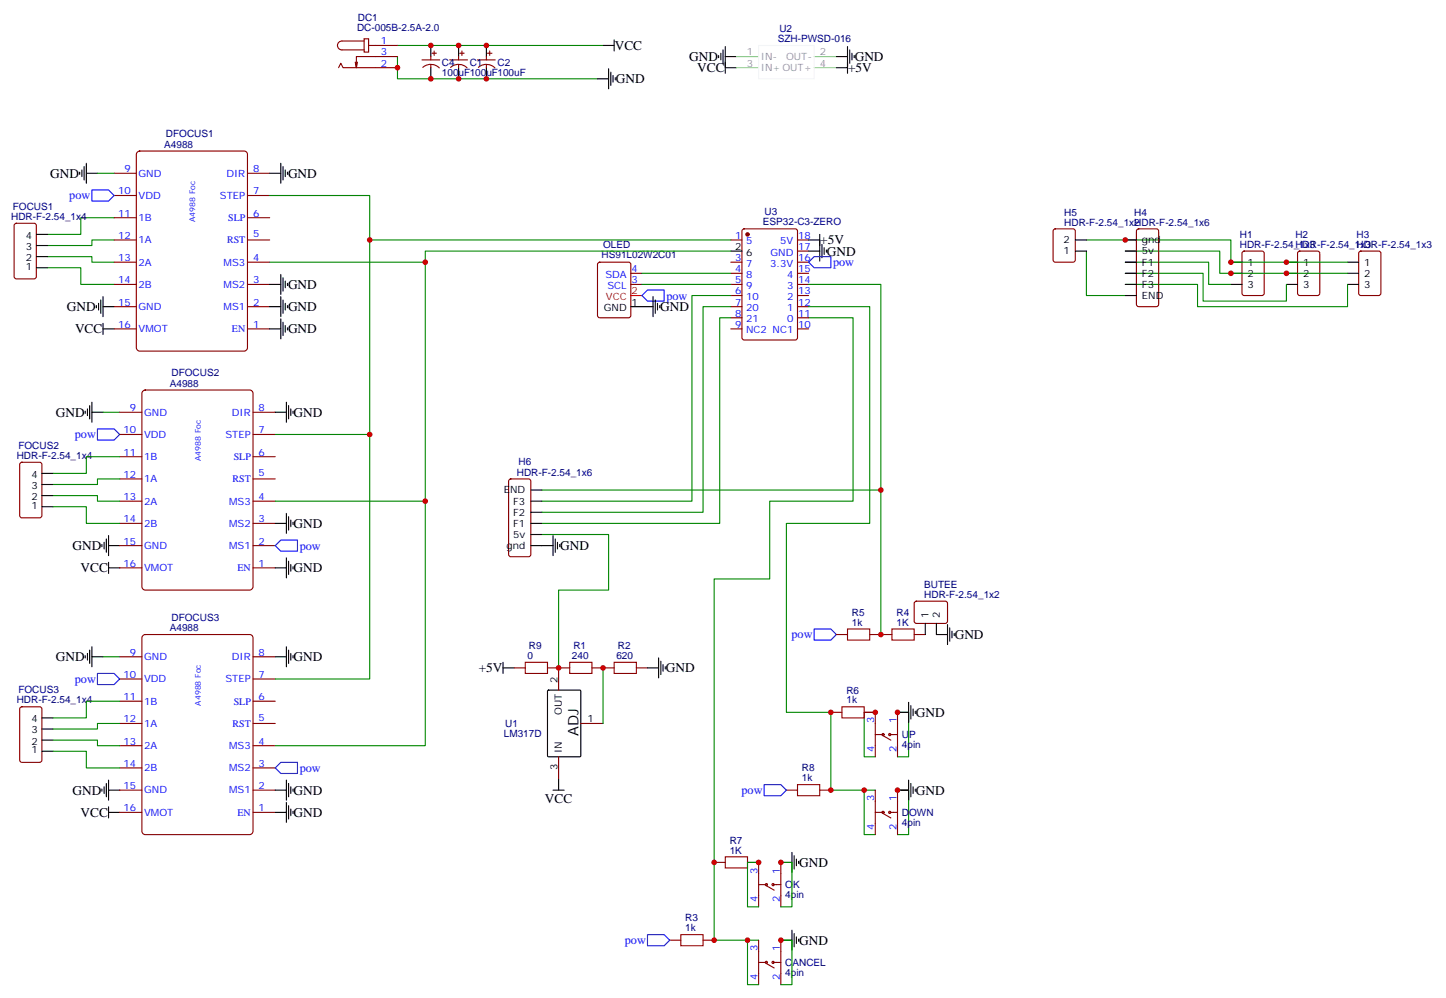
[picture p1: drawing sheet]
<svg xmlns="http://www.w3.org/2000/svg" width="459mm" height="317mm" viewBox="0 0 459 317" stroke-linecap="round" stroke-linejoin="round" font-family="sans-serif">
<g fill="none" stroke="#008700" stroke-width=".35">
<path d="M126.2 18v7h63.5M126.2 14.4h65.3M30.9 55h5.3M36.2 69.1h-10.6v5.3h-10.5M36.2 76.2h-7v1.7h-14.1M85.6 62.1h31.8v153.4h-30M117.4 76.2h114.6M232 79.7h-97v3.5M344.9 76.2h45.9v7h37M344.9 79.7v14.1h12.4M357.3 79.7h29.9v7h40.6M15.1 85h10.5v5.3h10.6"/>
<path d="M15.1 81.5h14.1v1.7h7M85.6 83.2h49.4v153.5h-47.6M203.8 86.7h28.2M203.8 90.3h28.2M232 97.3h-8.8v65.3h-51.2M232 93.8h-12.3v65.3h-47.7M256.7 90.3h22.9v111.1M256.7 97.3h19.4v68.8h-26.4v60h14.1v24.7h10.6M357.3 83.2h26.4v7.1h7.1M357.3 86.7h24.7v8.9h26.4v-5.3M357.3 90.3h22.9v7h47.6v-7M232 100.9h-3.5v65.2h-56.5"/>
<path d="M256.7 100.9h14.1v58.2h-26.4v24.7h-17.7v114.6h14.1M32.7 130.8h5.3M87.4 137.9h30M16.8 157.3h14.1v1.8h7.1M38 152h-7.1v1.8h-14.1M38 145h-10.6v5.2h-10.6M87.4 159.1h47.6M172 155.5h107.6M16.8 160.8h10.6v5.3h10.6M172 169.7h21.2v17.6h-15.9v24.7M32.7 208.5h5.3M191.5 212v17.6"/>
<path d="M16.8 234.9h14.1v1.8h7.1M16.8 238.4h10.6v5.3h10.6M38 229.6h-7.1v1.8h-14.1M38 222.6h-10.6v5.3h-10.6M277.9 226.1h-3.5v14.1h3.5M284.9 226.1h3.6v14.1h-3.6M277.9 250.8h-3.5v14.1h3.5M284.9 250.8h3.6v14.1h-3.6M240.8 273.7h-3.5v14.1h3.5M247.9 273.7h3.5v14.1h-3.5M237.3 298.4v14.1h3.5M247.9 298.4h3.5v14.1h-3.5"/>
</g>
<g fill="none" stroke="#870000" stroke-width=".35">
<path d="M113.5 19.7l-.4 1.8M115.6 12.3h1.4v4.2h-1.4zM115.6 13h-7.1a1.41 1.41 0 0 0-1.4 1.4 1.41 1.41 0 0 0 1.4 1.4h7.1M117 14.4h9.2M126.2 18h-13.1v3.5l-.3-1.8M133.9 19h5.7M136.8 18v1M137.1 16.9h1.4M137.8 16.2v1.4M142.8 19h5.6M145.6 18v1M145.9 16.9h1.5"/>
<path d="M146.6 16.2v1.4M151.6 19h5.6M154.4 18v1M154.8 16.9h1.4M155.5 16.2v1.4M107.5 21.5l.7-1.4 .7 1.4h17.3M134.2 21.4a3.8 3.8 0 0 1 5.3 .2M136.8 20.4v1.1M143.1 21.4a3.8 3.8 0 0 1 5.2 .2M145.6 20.4v1.1M151.9 21.4a3.8 3.8 0 0 1 5.2 .2M154.4 20.4v1.1"/>
<path d="M36.2 55h7.1M43.5 48.4l.8-.5h33.2l.9 .5 .2 .6v61.4l-.5 .8-.6 .2h-33.2l-.8-.4-.2-.6v-61.4zM78.6 55h7M4.7 71.1l.5-.2h5.6l.7 .4v16.5l-.4 .7h-5.9l-.7-.5v-16.4zM36.2 76.2h7.1M36.2 69.1h7.1M36.2 62.1h7.1M78.6 76.2h7M78.6 69.1h7M78.6 62.1h7M232 76.2h3.5M235.8 72.8l.5-.2h16.2l.6 .5 .1 34.1-.5 .7h-16.4l-.7-.4-.1-34.2z"/>
<path d="M253.2 76.2h3.5M253.2 79.7h3.5M334.6 72.8l.4-.2h5.7l.6 .5 .1 9.4-.5 .7h-5.9l-.6-.4-.1-9.5zM361 72.8l.5-.2h5.6l.7 .5v23.5l-.4 .7h-5.9l-.7-.4v-23.6zM394.5 79.9l.5-.2h5.6l.7 .4 .1 13-.5 .6-5.9 .1-.6-.5-.1-12.9zM412.2 79.9l.4-.2h5.7l.6 .4 .1 13-.5 .6-5.9 .1-.6-.5-.1-12.9zM431.6 79.9l.4-.2h5.7l.6 .4 .1 13-.5 .6-5.9 .1-.6-.5-.1-12.9zM36.2 97.3h7.1M36.2 90.3h7.1M36.2 83.2h7.1M78.6 97.3h7M78.6 90.3h7"/>
<path d="M78.6 83.2h7M189.9 83.4l.5-.2h9.2l.6 .5 .1 16.5-.5 .6-9.4 .1-.7-.5v-16.5zM200.3 90.3h3.5M200.3 86.7h3.5M232 97.3h3.5M232 90.3h3.5M232 83.2h3.5M232 86.7h3.5M232 93.8h3.5M253.2 97.3h3.5M253.2 90.3h3.5M253.2 83.2h3.5"/>
<path d="M253.2 86.7h3.5M253.2 93.8h3.5M36.2 104.4h7.1M78.6 104.4h7M232 104.4h3.5M232 100.9h3.5M253.2 104.4h3.5M253.2 100.9h3.5M38 137.9h7M38 130.8h7M45.3 124.2l.8-.4h33.2l.8 .4 .2 .6v61.4l-.5 .9-.5 .2h-33.2l-.8-.5-.3-.6v-61.4zM80.3 137.9h7.1"/>
<path d="M80.3 130.8h7.1M6.5 146.9l.4-.2h5.7l.6 .5 .1 16.5-.5 .6-5.9 .1-.6-.5-.1-16.5zM38 159.1h7M38 152h7M38 145h7M80.3 159.1h7.1M80.3 152h7.1M80.3 145h7.1M161.7 152.2l.5-.2h5.6l.7 .4v23.6l-.4 .7h-5.9l-.7-.5v-23.5zM38 173.2h7M38 166.1h7M80.3 173.2h7.1"/>
<path d="M80.3 166.1h7.1M38 180.2h7M80.3 180.2h7.1M290.5 191l.4-.2 9.5 .1 .4 .6-.1 5.9-.6 .5-9.4-.1-.5-.6v-5.7zM38 215.5h7M38 208.5h7M45.3 201.8l.8-.4h33.2l.8 .4 .2 .7v61.3l-.5 .9-.5 .2h-33.2l-.8-.5-.3-.6v-61.3zM80.3 215.5h7.1M80.3 208.5h7.1M163.2 212h3.6M173.8 212h7.1M177.3 212v7"/>
<path d="M187.9 212h7.1M202 212h3.6M265.5 201.4h3.6M276.1 201.4h7.1M290.2 201.4h3.6M6.5 224.5l.4-.2h5.7l.6 .5 .1 16.5-.5 .6-5.9 .1-.6-.5-.1-16.5zM38 236.7h7M38 229.6h7M38 222.6h7M80.3 236.7h7.1M80.3 229.6h7.1M80.3 222.6h7.1"/>
<path d="M184.4 229.6h7.1M263.8 226.1h3.5M274.4 226.1h3.5v14.1M277.9 233.2h2.5M280.4 233.5l2.4 1.4M282.5 233.2h2.4M284.9 226.1v14.1M38 257.8h7M38 250.8h7M38 243.7h7M80.3 257.8h7.1M80.3 250.8h7.1"/>
<path d="M80.3 243.7h7.1M177.3 240.2v7.1M249.7 250.8h3.5M260.2 250.8h3.6M277.9 257.8h2.5M277.9 250.8v14.1M280.4 258.2l2.4 1.4M282.5 257.8h2.4M284.9 250.8v14.1M226.7 273.7h3.6M237.3 273.7h3.5v14.1M247.9 273.7v14.1"/>
<path d="M212.6 298.4h3.5M223.2 298.4h3.5M240.8 298.4v14.1M240.8 280.8h2.5M243.3 281.1l2.5 1.4M245.4 280.8h2.5M247.9 298.4v14.1M240.8 305.5h2.5M243.3 305.8l2.5 1.4M245.4 305.5h2.5"/>
<circle cx="280.4" cy="233.2" r=".35"/>
<circle cx="282.5" cy="233.2" r=".35"/>
<circle cx="280.4" cy="257.8" r=".35"/>
<circle cx="282.5" cy="257.8" r=".35"/>
<circle cx="243.3" cy="280.8" r=".35"/>
<circle cx="245.4" cy="280.8" r=".35"/>
<circle cx="243.3" cy="305.5" r=".35"/>
<circle cx="245.4" cy="305.5" r=".35"/>
</g>
<g fill="none" stroke="#000" stroke-width=".35">
<path d="M136.8 14.4v3.6M145.6 14.4v3.6M154.4 14.4v3.6M191.5 14.4h3.5M195 12.7v3.5M228.1 17.6v.7M228.8 16.9v2.1M229.6 15.8v4.3M230.3 18h3.5M230.3 14.8v8.4M265.5 18h3.6M269.1 14.8v8.4"/>
<path d="M269.8 15.8v4.3M270.5 16.9v2.1M271.2 17.6v.7M136.8 21.5v3.5M145.6 21.5v3.5M154.4 21.5v3.5M189.7 25h3.5M193.2 21.8v6.4M193.9 22.9v4.2M194.6 24v2.1M195.3 24.7v.7M230.3 21.5h3.5"/>
<path d="M265.5 21.5h3.6M25.3 54.6v.8M26 53.9v2.2M26.7 52.9v4.2M27.4 55h3.5M27.4 51.8v6.4M85.6 55h3.5M89.1 51.8v6.4M89.9 52.9v4.2M90.6 53.9v2.2M91.3 54.6v.8M11.5 77.9h3.6"/>
<path d="M11.5 74.4h3.6M232 79.7h3.5M256.7 79.7h3.5M256.7 76.2h3.5M260.2 74.4v8.5M260.9 77.6v4.2M261.7 78.6v2.2M262.4 79.3v.7M341.4 79.7h3.5M341.4 76.2h3.5M357.3 79.7h3.5M357.3 76.2h3.5"/>
<path d="M11.5 85h3.6M11.5 81.5h3.6M30.6 97v.7M31.3 96.3v2.1M32 95.2v4.2M32.7 97.3h3.5M32.7 94.2v6.3M85.6 97.3h3.5M85.6 90.3h3.5M89.1 87.1v6.4M89.1 94.2v6.3M89.9 88.2v4.2"/>
<path d="M89.9 95.2v4.2M90.6 89.2v2.1M90.6 96.3v2.1M91.3 89.9v.7M91.3 97v.7M200.3 97.3h7M207.3 94.2v6.3M208 95.2v4.2M208.7 96.3v2.1M209.4 97v.7M357.3 90.3h3.5M357.3 83.2h3.5"/>
<path d="M357.3 86.7h3.5M357.3 93.8h3.5M390.8 90.3h3.5M390.8 83.2h3.5M390.8 86.7h3.5M408.4 90.3h3.5M408.4 83.2h3.5M408.4 86.7h3.5M427.8 90.3h3.5M427.8 83.2h3.5M427.8 86.7h3.5M32.7 102.6v3.6"/>
<path d="M32.7 104.4h3.5M85.6 104.4h3.5M89.1 101.2v6.4M89.9 102.3v4.2M90.6 103.3v2.1M91.3 104v.7M27.1 130.5v.7M27.8 129.8v2.1M28.5 128.7v4.3M29.2 130.8h3.5M29.2 127.7v6.3M87.4 130.8h3.5"/>
<path d="M90.9 127.7v6.3M91.6 128.7v4.3M92.3 129.8v2.1M93 130.5v.7M13.3 157.3h3.5M13.3 153.8h3.5M13.3 150.2h3.5M168.5 159.1h3.5M168.5 155.5h3.5M13.3 160.8h3.5M32.3 172.8v.7M33.1 172.1v2.1"/>
<path d="M33.8 171.1v4.2M34.5 170v6.4M34.5 178.5v3.5M34.5 173.2h3.5M87.4 166.1h3.5M90.9 162.9v6.4M90.9 177.1v6.3M91.6 164v4.2M91.6 178.1v4.3M92.3 165.1v2.1M92.3 179.2v2.1M93 165.8v.7"/>
<path d="M93 179.9v.7M168.5 173.2h7.1M168.5 166.1h3.5M168.5 169.7h3.5M168.5 162.6h3.5M175.6 170v6.4M176.3 171.1v4.2M177 172.1v2.1M177.7 172.8v.7M34.5 180.2h3.5M87.4 180.2h3.5M293.8 197.9v3.5"/>
<path d="M297.3 197.9v3.5h3.5M300.8 198.2v6.4M301.5 199.3v4.2M27.1 208.1v.7M27.8 207.4v2.1M28.5 206.3v4.3M29.2 205.3v6.3M29.2 208.5h3.5M87.4 208.5h3.5M90.9 205.3v6.3M91.6 206.3v4.3M92.3 207.4v2.1"/>
<path d="M93 208.1v.7M159.7 212h3.5M159.7 210.2v3.5M173.9 219.2l.3-.2h9.8l.3 .2 .1 20.7-.2 .3h-10l-.3-.2zM205.6 212h3.5M209.1 208.8v6.4M209.8 209.9v4.2M210.5 210.9v2.1M211.2 211.6v.7M302.2 200.3v2.2M302.9 201v.8M13.3 238.4h3.5"/>
<path d="M13.3 234.9h3.5M13.3 231.4h3.5M13.3 227.9h3.5M284.9 226.1h3.6M288.5 222.9v6.4M289.2 224v4.2M289.9 225v2.2M290.6 225.7v.7M32.3 250.4v.7M33.1 249.7v2.1M33.8 248.7v4.2M34.5 247.6v6.4"/>
<path d="M34.5 256.1v3.5M34.5 257.8h3.5M34.5 250.8h3.5M87.4 257.8h3.5M87.4 250.8h3.5M90.9 247.6v6.4M90.9 254.7v6.3M91.6 248.7v4.2M91.6 255.7v4.3M92.3 249.7v2.1M92.3 256.8v2.1M93 250.4v.7"/>
<path d="M93 257.5v.7M175.6 250.8h3.5M177.3 247.3v3.5M284.9 250.8h3.6M288.5 247.6v6.4M289.2 248.7v4.2M289.9 249.7v2.1M290.6 250.4v.7M247.9 273.7h3.5M251.4 270.5v6.4M252.1 271.6v4.2M252.8 272.7v2.1"/>
<path d="M253.5 273.4v.7M247.9 298.4h3.5M251.4 295.2v6.4M252.1 296.3v4.2M252.8 297.4v2.1M253.5 298.1v.7"/>
</g>
<path d="M29.2 60.3h5.3l1.7 1.8-1.7 1.7h-5.3zM203.8 93.8l1.8-1.8h5.3v3.6h-5.3zM256.7 83.2l1.8-1.7h5.3v3.5h-5.3zM30.9 136.1h5.3l1.8 1.8-1.8 1.8h-5.3zM87.4 173.2l1.7-1.8h5.3v3.5h-5.3zM258.5 199.6h5.3l1.7 1.8-1.7 1.8h-5.3zM30.9 213.7h5.3l1.8 1.8-1.8 1.8h-5.3zM89.1 242h5.3v3.5h-5.3l-1.7-1.8zM242.6 249h5.3l1.8 1.8-1.8 1.8h-5.3zM205.6 296.7h5.3l1.7 1.7-1.7 1.8h-5.3z" fill="none" stroke="#00f" stroke-width=".35"/>
<path d="M233.8 18h7M258.5 18h7M233.8 21.5h7M258.5 21.5h7" fill="none" stroke="#a8db75" stroke-width=".35"/>
<path d="M240.8 14.4h17.7v10.6h-17.7z" fill="none" stroke="#f7f7f2" stroke-width=".35"/>
<path d="M269.1 199.6h7v3.6h-7zM283.2 199.6h7v3.6h-7zM166.8 210.2h7v3.5h-7zM180.9 210.2h7v3.5h-7zM195 210.2h7v3.5h-7zM267.3 224.3h7.1v3.6h-7.1zM253.2 249h7v3.6h-7zM230.3 272h7v3.5h-7zM216.1 296.7h7.1v3.5h-7.1z" fill="none" stroke="#a10000" stroke-width=".35"/>
<path d="M200.3 93.8h3.5" fill="none" stroke="#f00" stroke-width=".35"/>
<circle cx="237.3" cy="74.4" r=".53" fill="#870000" stroke="#870000" stroke-width=".35"/>
<g fill="#c00">
<circle cx="145.6" cy="25" r=".88"/>
<circle cx="145.6" cy="14.4" r=".88"/>
<circle cx="136.8" cy="25" r=".88"/>
<circle cx="136.8" cy="14.4" r=".88"/>
<circle cx="126.2" cy="21.5" r=".88"/>
<circle cx="154.4" cy="25" r=".88"/>
<circle cx="154.4" cy="14.4" r=".88"/>
<circle cx="117.4" cy="137.9" r=".88"/>
<circle cx="135" cy="159.1" r=".88"/>
<circle cx="226.7" cy="273.7" r=".88"/>
<circle cx="226.7" cy="298.4" r=".88"/>
<circle cx="240.8" cy="273.7" r=".88"/>
<circle cx="237.3" cy="298.4" r=".88"/>
<circle cx="247.9" cy="298.4" r=".88"/>
<circle cx="247.9" cy="273.7" r=".88"/>
<circle cx="191.5" cy="212" r=".88"/>
<circle cx="284.9" cy="226.1" r=".88"/>
<circle cx="284.9" cy="250.8" r=".88"/>
<circle cx="277.9" cy="226.1" r=".88"/>
<circle cx="117.4" cy="76.2" r=".88"/>
<circle cx="135" cy="83.2" r=".88"/>
<circle cx="274.4" cy="250.8" r=".88"/>
<circle cx="263.8" cy="250.8" r=".88"/>
<circle cx="263.8" cy="226.1" r=".88"/>
<circle cx="408.4" cy="83.2" r=".88"/>
<circle cx="408.4" cy="86.7" r=".88"/>
<circle cx="390.8" cy="83.2" r=".88"/>
<circle cx="390.8" cy="86.7" r=".88"/>
<circle cx="357.3" cy="76.2" r=".88"/>
<circle cx="279.6" cy="201.4" r=".88"/>
<circle cx="279.6" cy="155.5" r=".88"/>
<circle cx="177.3" cy="212" r=".88"/>
</g>
<text font-size="4.6" x="183.7" y="233.5" transform="rotate(-90 183.7 233.5)">ADJ</text>
<g font-size="4.2">
<text x="195.2" y="15.8">VCC</text>
<text x="218.8" y="19.4">GND</text>
<text x="221.4" y="22.9">VCC</text>
<text x="269.2" y="22.9">+5V</text>
<text x="271.4" y="19.4">GND</text>
<text x="195.5" y="26.4">GND</text>
<text x="15.9" y="56.4">GND</text>
<text x="91.4" y="56.4">GND</text>
<text x="260.4" y="77.6">+5V</text>
<text x="262.5" y="81.1">GND</text>
<text x="91.4" y="91.7">GND</text>
<text x="21.2" y="98.7">GND</text>
<text x="91.4" y="98.8">GND</text>
<text x="209.6" y="98.8">GND</text>
<text x="23.8" y="105.8">VCC</text>
<text x="91.4" y="105.8">GND</text>
<text x="17.7" y="132.3">GND</text>
<text x="93.2" y="132.3">GND</text>
<text x="93.2" y="167.6">GND</text>
<text x="23" y="174.6">GND</text>
<text x="177.9" y="174.6">GND</text>
<text x="25.6" y="181.7">VCC</text>
<text x="93.2" y="181.7">GND</text>
<text x="303.1" y="202.8">GND</text>
<text x="17.7" y="209.9">GND</text>
<text x="93.2" y="209.9">GND</text>
<text x="152" y="213.4">+5V</text>
<text x="211.4" y="213.4">GND</text>
<text x="290.8" y="227.5">GND</text>
<text x="23" y="252.2">GND</text>
<text x="93.2" y="252.2">GND</text>
<text x="173" y="254.7">VCC</text>
<text x="290.8" y="252.2">GND</text>
<text x="25.6" y="259.3">VCC</text>
<text x="93.2" y="259.3">GND</text>
<text x="253.7" y="275.1">GND</text>
<text x="253.7" y="299.8">GND</text>
</g>
<g font-size="3.9" fill="#00f">
<text x="22" y="63.2">pow</text>
<text x="264.5" y="84.6">pow</text>
<text x="211.6" y="95.2">pow</text>
<text x="23.7" y="139.1">pow</text>
<text x="95.1" y="174.6">pow</text>
<text x="251.3" y="202.6">pow</text>
<text x="23.7" y="216.7">pow</text>
<text x="95.1" y="245.2">pow</text>
<text x="235.4" y="252">pow</text>
<text x="198.4" y="299.6">pow</text>
</g>
<g font-size="3.2" fill="#000080">
<text x="113.4" y="9.7">DC-005B-2.5A-2.0</text>
<text x="113.6" y="6.6">DC1</text>
<text x="247.4" y="10.1">U2</text>
<text x="247" y="13.3">SZH-PWSD-016</text>
<text x="140.3" y="20.9">C4</text>
<text x="149.1" y="20.9">C1</text>
<text x="157.9" y="20.9">C2</text>
<text x="140.3" y="24">100uF100uF100uF</text>
<text x="52.1" y="46.9">A4988</text>
<text x="52.7" y="43.6">DFOCUS1</text>
<text x="3.5" y="69.8">HDR-F-2.54_1x4</text>
<text x="4.1" y="66.5">FOCUS1</text>
<text x="242.2" y="71.5">ESP32-C3-ZERO</text>
<text x="242.7" y="68.3">U3</text>
<text x="337.9" y="71.6">HDR-F-2.54_1x2</text>
<text x="337.9" y="68.4">H5</text>
<text x="360.1" y="71.6">HDR-F-2.54_1x6</text>
<text x="360.1" y="68.4">H4</text>
<text x="393.6" y="75.5">H1</text>
<text x="411.2" y="75.5">H2</text>
<text x="430.6" y="75.5">H3</text>
<text x="191" y="82">HS91L02W2C01</text>
<text x="191.5" y="78.9">OLED</text>
<text x="393.6" y="78.6">HDR-F-2.54_1x3</text>
<text x="411.2" y="78.6">HDR-F-2.54_1x3</text>
<text x="430.6" y="78.6">HDR-F-2.54_1x3</text>
<text x="54.5" y="119.4">DFOCUS2</text>
<text x="53.9" y="122.7">A4988</text>
<text x="5.9" y="142.4">FOCUS2</text>
<text x="5.3" y="145.7">HDR-F-2.54_1x4</text>
<text x="164.6" y="147.7">H6</text>
<text x="164.1" y="151">HDR-F-2.54_1x6</text>
<text x="293.4" y="189.8">HDR-F-2.54_1x2</text>
<text x="293.4" y="186.6">BUTEE</text>
<text x="54.5" y="197.1">DFOCUS3</text>
<text x="270.5" y="195.4">R5</text>
<text x="284.6" y="195.4">R4</text>
<text x="53.9" y="200.3">A4988</text>
<text x="270.5" y="198.6">1k</text>
<text x="284.6" y="198.6">1K</text>
<text x="167.5" y="209.2">0</text>
<text x="167.9" y="206">R9</text>
<text x="181.6" y="209.2">240</text>
<text x="182" y="206">R1</text>
<text x="195.7" y="209.2">620</text>
<text x="196.2" y="206">R2</text>
<text x="5.9" y="220">FOCUS3</text>
<text x="268.7" y="220.1">R6</text>
<text x="5.3" y="223.3">HDR-F-2.54_1x4</text>
<text x="268.7" y="223.3">1k</text>
<text x="159.9" y="234">LM317D</text>
<text x="160.4" y="230.8">U1</text>
<text x="286.3" y="237.5">4pin</text>
<text x="286.3" y="234.3">UP</text>
<text x="254.6" y="244.8">R8</text>
<text x="254.6" y="248">1k</text>
<text x="286.3" y="262.2">4pin</text>
<text x="286.3" y="259">DOWN</text>
<text x="231.7" y="267.8">R7</text>
<text x="231.7" y="270.9">1K</text>
<text x="249.3" y="282">OK</text>
<text x="249.3" y="285.1">4pin</text>
<text x="217.6" y="292.5">R3</text>
<text x="217.6" y="295.6">1k</text>
<text x="249.3" y="309.8">4pin</text>
<text x="249.3" y="306.6">CANCEL</text>
</g>
<g font-size="3.2" fill="#00f">
<text x="120.9" y="14.1">1</text>
<text x="120.9" y="17.6">3</text>
<text x="120.9" y="21.1">2</text>
<text x="39.5" y="54.6">9</text>
<text x="44" y="56.1">GND</text>
<text x="71.9" y="56.1">DIR</text>
<text x="80.3" y="54.6">8</text>
<text x="37.5" y="61.7">10</text>
<text x="44" y="63.1">VDD</text>
<text x="69.8" y="63.1">STEP</text>
<text x="80.3" y="61.7">7</text>
<text x="37.5" y="68.8">11</text>
<text x="44" y="70.2">1B</text>
<text x="72.4" y="70.2">SLP</text>
<text x="80.3" y="68.8">6</text>
<text x="37.5" y="75.8">12</text>
<text x="44" y="77.2">1A</text>
<text x="72.1" y="77.2">RST</text>
<text x="80.3" y="75.3">5</text>
<text x="233.4" y="75.8">1</text>
<text x="236.9" y="77.6">5</text>
<text x="247.7" y="77.6">5V</text>
<text x="253.4" y="75.8">18</text>
<text x="37.5" y="82.9">13</text>
<text x="80.3" y="82.9">4</text>
<text x="233.4" y="82.9">3</text>
<text x="244.6" y="81.1">GND</text>
<text x="253.4" y="82.9">16</text>
<text x="253.4" y="79.3">17</text>
<text x="37.5" y="89.9">14</text>
<text x="44" y="84.3">2A</text>
<text x="71" y="84.3">MS3</text>
<text x="80.3" y="89.9">3</text>
<text x="192.2" y="88.2">SDA</text>
<text x="200.4" y="89.9">3</text>
<text x="200.4" y="86.4">4</text>
<text x="233.4" y="86.4">4</text>
<text x="233.4" y="89.9">5</text>
<text x="236.9" y="84.6">7</text>
<text x="236.9" y="88.2">8</text>
<text x="244.5" y="84.6">3.3V</text>
<text x="249.9" y="88.2">4</text>
<text x="253.4" y="89.9">14</text>
<text x="253.4" y="86.4">15</text>
<text x="44" y="91.3">2B</text>
<text x="71" y="91.3">MS2</text>
<text x="192.8" y="91.7">SCL</text>
<text x="233.4" y="93.5">6</text>
<text x="236.9" y="91.7">9</text>
<text x="236.9" y="95.2">10</text>
<text x="249.9" y="95.2">2</text>
<text x="249.9" y="91.7">3</text>
<text x="253.4" y="93.5">13</text>
<text x="37.5" y="97">15</text>
<text x="44" y="98.4">GND</text>
<text x="71" y="98.4">MS1</text>
<text x="80.3" y="97">2</text>
<text x="233.4" y="97">7</text>
<text x="233.4" y="100.5">8</text>
<text x="236.9" y="98.7">20</text>
<text x="249.9" y="98.7">1</text>
<text x="253.4" y="100.5">11</text>
<text x="253.4" y="97">12</text>
<text x="37.5" y="104">16</text>
<text x="44" y="105.4">VMOT</text>
<text x="73.6" y="105.4">EN</text>
<text x="80.3" y="104">1</text>
<text x="233.4" y="104">9</text>
<text x="236.9" y="102.3">21</text>
<text x="236.9" y="105.8">NC2 NC1</text>
<text x="249.9" y="102.3">0</text>
<text x="253.4" y="104">10</text>
<text x="41.3" y="130.5">9</text>
<text x="45.8" y="131.9">GND</text>
<text x="73.6" y="131.9">DIR</text>
<text x="82.1" y="130.5">8</text>
<text x="39.3" y="137.5">10</text>
<text x="82.1" y="137.5">7</text>
<text x="45.8" y="139">VDD</text>
<text x="71.6" y="139">STEP</text>
<text x="39.3" y="144.6">11</text>
<text x="45.8" y="146">1B</text>
<text x="74.2" y="146">SLP</text>
<text x="82.1" y="144.6">6</text>
<text x="39.3" y="151.7">12</text>
<text x="45.8" y="153.1">1A</text>
<text x="73.8" y="153.1">RST</text>
<text x="82.1" y="151.1">5</text>
<text x="39.3" y="158.7">13</text>
<text x="45.8" y="160.1">2A</text>
<text x="72.8" y="160.1">MS3</text>
<text x="82.1" y="158.7">4</text>
<text x="39.3" y="165.8">14</text>
<text x="45.8" y="167.2">2B</text>
<text x="72.8" y="167.2">MS2</text>
<text x="82.1" y="165.8">3</text>
<text x="39.3" y="172.8">15</text>
<text x="82.1" y="172.8">2</text>
<text x="39.3" y="179.9">16</text>
<text x="45.8" y="174.2">GND</text>
<text x="72.8" y="174.2">MS1</text>
<text x="82.1" y="179.9">1</text>
<text x="45.8" y="181.3">VMOT</text>
<text x="75.4" y="181.3">EN</text>
<text x="41.3" y="208.1">9</text>
<text x="45.8" y="209.5">GND</text>
<text x="73.6" y="209.5">DIR</text>
<text x="82.1" y="208.1">8</text>
<text x="39.3" y="215.2">10</text>
<text x="82.1" y="215.2">7</text>
<text x="45.8" y="216.6">VDD</text>
<text x="71.6" y="216.6">STEP</text>
<text x="39.3" y="222.2">11</text>
<text x="45.8" y="223.6">1B</text>
<text x="74.2" y="223.6">SLP</text>
<text x="82.1" y="222.2">6</text>
<text x="39.3" y="229.3">12</text>
<text x="45.8" y="230.7">1A</text>
<text x="73.8" y="230.7">RST</text>
<text x="82.1" y="228.7">5</text>
<text x="277.5" y="229.6" transform="rotate(-90 277.5 229.6)">3</text>
<text x="284.6" y="229.6" transform="rotate(-90 284.6 229.6)">1</text>
<text x="39.3" y="236.3">13</text>
<text x="45.8" y="237.7">2A</text>
<text x="72.8" y="237.7">MS3</text>
<text x="82.1" y="236.3">4</text>
<text x="277.5" y="238.7" transform="rotate(-90 277.5 238.7)">4</text>
<text x="284.6" y="238.7" transform="rotate(-90 284.6 238.7)">2</text>
<text x="39.3" y="243.4">14</text>
<text x="45.8" y="244.8">2B</text>
<text x="72.8" y="244.8">MS2</text>
<text x="82.1" y="243.4">3</text>
<text x="39.3" y="250.4">15</text>
<text x="45.8" y="251.8">GND</text>
<text x="72.8" y="251.8">MS1</text>
<text x="82.1" y="250.4">2</text>
<text x="39.3" y="257.5">16</text>
<text x="82.1" y="257.5">1</text>
<text x="277.5" y="254.3" transform="rotate(-90 277.5 254.3)">3</text>
<text x="284.6" y="254.3" transform="rotate(-90 284.6 254.3)">1</text>
<text x="45.8" y="258.9">VMOT</text>
<text x="75.4" y="258.9">EN</text>
<text x="277.5" y="263.4" transform="rotate(-90 277.5 263.4)">4</text>
<text x="284.6" y="263.4" transform="rotate(-90 284.6 263.4)">2</text>
<text x="240.5" y="277.2" transform="rotate(-90 240.5 277.2)">3</text>
<text x="247.5" y="277.2" transform="rotate(-90 247.5 277.2)">1</text>
<text x="240.5" y="286.3" transform="rotate(-90 240.5 286.3)">4</text>
<text x="247.5" y="286.3" transform="rotate(-90 247.5 286.3)">2</text>
<text x="240.5" y="301.9" transform="rotate(-90 240.5 301.9)">3</text>
<text x="247.5" y="301.9" transform="rotate(-90 247.5 301.9)">1</text>
<text x="240.5" y="311" transform="rotate(-90 240.5 311)">4</text>
<text x="247.5" y="311" transform="rotate(-90 247.5 311)">2</text>
</g>
<g font-size="3.2" fill="#939293">
<text x="237.1" y="17.6">1</text>
<text x="260.2" y="17.6">2</text>
<text x="237.1" y="21.1">3</text>
<text x="241.5" y="22.5">IN+ OUT+</text>
<text x="241.5" y="19">IN-</text>
<text x="249.6" y="19">OUT-</text>
<text x="260.2" y="21.1">4</text>
</g>
<g font-size="3.2">
<text x="8.2" y="75.8">4</text>
<text x="337.6" y="77.2">2</text>
<text x="362.5" y="77.2">gnd</text>
<text x="8.2" y="82.9">2</text>
<text x="8.2" y="79.3">3</text>
<text x="233.4" y="79.3">2</text>
<text x="236.9" y="81.1">6</text>
<text x="337.6" y="80.8">1</text>
<text x="362.5" y="80.8">5v</text>
<text x="8.2" y="85.7">1</text>
<text x="362.5" y="84.3">F1</text>
<text x="362.5" y="87.8">F2</text>
<text x="396.1" y="84.3">1</text>
<text x="396.1" y="87.8">2</text>
<text x="413.7" y="84.3">1</text>
<text x="413.7" y="87.8">2</text>
<text x="433.1" y="84.3">1</text>
<text x="433.1" y="87.8">2</text>
<text x="362.5" y="91.3">F3</text>
<text x="362.5" y="94.9">END</text>
<text x="396.1" y="91.3">3</text>
<text x="413.7" y="91.3">3</text>
<text x="433.1" y="91.3">3</text>
<text x="191.7" y="98.7">GND</text>
<text x="200.4" y="97">1</text>
<text x="10" y="155.2">3</text>
<text x="10" y="151.7">4</text>
<text x="10" y="161.5">1</text>
<text x="10" y="158.7">2</text>
<text x="159.9" y="156.6">END</text>
<text x="162.9" y="160.1">F3</text>
<text x="162.9" y="167.2">F1</text>
<text x="162.9" y="163.7">F2</text>
<text x="162.9" y="170.7">5v</text>
<text x="160.8" y="174.2">gnd</text>
<text x="294.8" y="196.1" transform="rotate(-90 294.8 196.1)">1</text>
<text x="298.3" y="196.1" transform="rotate(-90 298.3 196.1)">2</text>
<text x="177" y="216.9" transform="rotate(-90 177 216.9)">2</text>
<text x="178.4" y="226.9" transform="rotate(-90 178.4 226.9)">OUT</text>
<text x="10" y="232.8">3</text>
<text x="10" y="229.3">4</text>
<text x="186.5" y="229.3">1</text>
<text x="10" y="239.1">1</text>
<text x="10" y="236.3">2</text>
<text x="178.4" y="239.1" transform="rotate(-90 178.4 239.1)">IN</text>
<text x="177" y="244.3" transform="rotate(-90 177 244.3)">3</text>
</g>
<g font-size="3.2" fill="#f00">
<text x="192.4" y="95.2">VCC</text>
<text x="200.4" y="93.5">2</text>
</g>
<g font-size="2.5" fill="#00f">
<text x="62" y="70.5" transform="rotate(-90 62 70.5)">A4988 Foc</text>
<text x="63.8" y="146.4" transform="rotate(-90 63.8 146.4)">A4988 Foc</text>
<text x="63.8" y="224" transform="rotate(-90 63.8 224)">A4988 Foc</text>
</g>
</svg>
